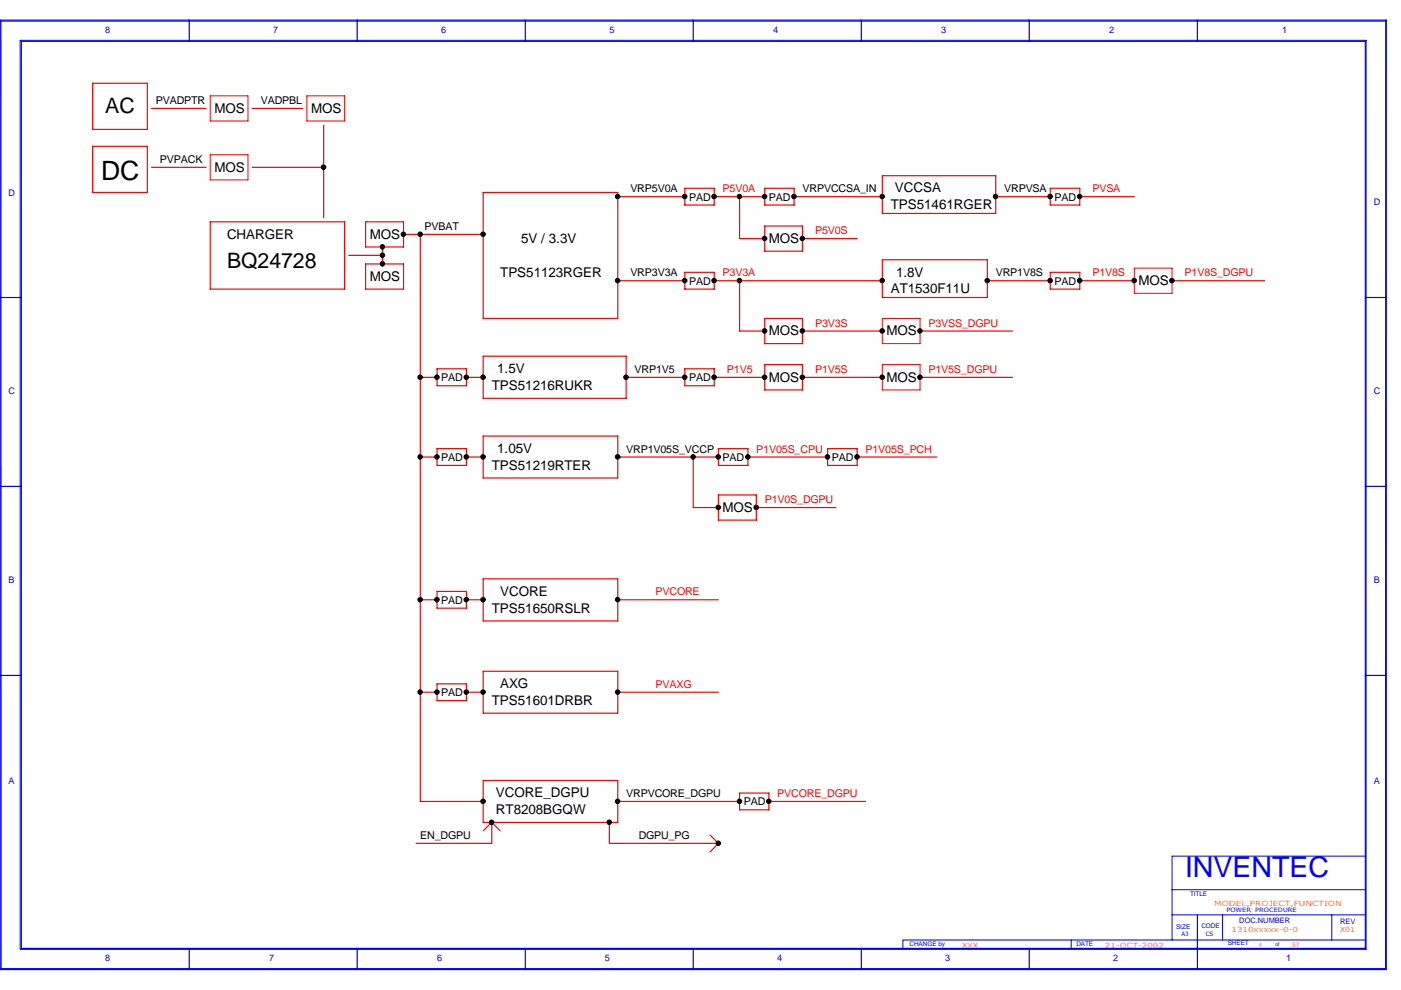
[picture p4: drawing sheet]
<svg xmlns="http://www.w3.org/2000/svg" width="297mm" height="210mm" viewBox="0 0 297 210" stroke-linecap="round" stroke-linejoin="round" font-family="sans-serif">
<g fill="none" stroke="#f00" stroke-width=".25">
<path d="M19.6 17.7h11.6v9.7h-11.6zM19.6 31h11.6v9.8h-11.6zM32.1 35.5h11.6M32.1 23h11.6M53.5 35.5h15.1M53.5 23h10.7M68.6 26.5v19.6M145.2 39.9h6.2v3.6h-6.2zM162.1 39.9h6.3v3.6h-6.3zM187.1 37.3h24v8h-24zM222.7 39.9h6.2v3.6h-6.2zM44.6 47h28.5v14.3h-28.5z"/>
<path d="M74 54.1h7.1M77.5 56h8.1v5.3h-8.1zM77.5 47h8.1v5.4h-8.1zM81.1 52.4v3.6M85.6 49.7h16.8M89.1 49.7v120.2h13.3M102.4 40.8h28.6v26.7h-28.6zM131 41.7h14.2M131 59.5h14.2M145.2 57.7h6.2v3.6h-6.2zM151.4 41.7h10.7M151.4 59.5h35.7"/>
<path d="M156.8 41.7v8.9h5.3M156.8 59.5v10.7h5.3M162.1 47.9h8v5.4h-8zM168.4 41.7h18.7M170.1 50.6h11.6M187.1 55.1h22.2v8h-22.2zM209.3 59.5h13.4M211.1 41.7h11.6M222.7 57.7h6.2v3.6h-6.2zM228.9 41.7h11.6M228.9 59.5h11.6M248.5 59.5h19.6"/>
<path d="M92.7 78.2h6.2v3.6h-6.2zM102.4 75.5h30.4v9h-30.4zM145.2 78.2h6.2v3.6h-6.2zM162.1 67.5h8v5.4h-8zM162.1 77.3h8v5.4h-8zM170.1 70.2h17M195.1 70.2h19.6M89.1 80h3.6M89.1 96.9h3.6M92.7 95.1h6.2v3.6h-6.2zM98.9 80h3.5M98.9 96.9h3.5"/>
<path d="M102.4 92.5h28.6v8.8h-28.6zM131 96.9h21.3M132.8 80h12.4M147 96.9v10.7h5.3M151.4 80h10.7M152.3 95.1h6.3v3.6h-6.3zM158.6 96.9h16.9M170.1 80h17M175.5 95.1h6.2v3.6h-6.2zM181.7 96.9h16.9M195.1 80h19.6M152.3 104.9h8.1v5.4h-8.1z"/>
<path d="M160.4 107.6h16.8M89.1 127.2h3.6M92.7 125.4h6.2v3.5h-6.2zM98.9 127.2h3.5M102.4 122.7h28.6v9h-28.6zM131 127.2h21.3M89.1 146.8h3.6M92.7 145h6.2v3.5h-6.2zM98.9 146.8h3.5M102.4 142.3h28.6v8.9h-28.6zM131 146.8h21.3M102.4 165.5h28.6v8.9h-28.6z"/>
<path d="M104.3 174.4v4.4h-16.1M104.3 174.4l-1.9 1.7M104.3 174.4l1.7 1.7M129.2 174.4v4.4h23.1M131 169.9h25.8M150.5 177l1.8 1.8M152.3 178.8l-1.8 1.8M156.8 168.1h6.2v3.6h-6.2zM163 169.9h20.5"/>
</g>
<path d="M44.6 20.3h8v5.4h-8zM44.6 32.8h8v5.3h-8zM65.1 20.3h8v5.4h-8zM240.5 56.9h8v5.3h-8zM187.1 67.5h8v5.4h-8zM187.1 77.3h8v5.4h-8z" fill="none" stroke="#f00" stroke-width=".21"/>
<g fill="none" stroke="#00f" stroke-width=".21">
<path d="M.2 4.4l.1 201M.3 4.5h293.4M293.8 4.5l-.1 200.9h-293.4M191.4 199.3v1.8M191.5 199.3h98M227.1 199.3v1.8M248.5 181.5v17.8M248.5 194h41M248.5 188.6h41M248.6 181.5h41M259.2 194v5.3M282.4 194v5.3"/>
<path d="M4.3 201.3v-192.7h285.3v192.7h-285.3"/>
</g>
<g fill="none" stroke="#00f" stroke-width=".25">
<path d="M0 4.3h293.9v201.3h-293.9zM4.5 8.8h285v192.3h-285zM40.1 4.3v4.5M75.7 4.3v4.5M111.4 4.3v4.5M147 4.3v4.5M182.6 4.3v4.5M218.2 4.3v4.5M253.9 4.3v4.5M0 63.1h4.5M289.5 63.1h4.4M0 103.1h4.5"/>
<path d="M289.5 103.1h4.4M0 143.2h4.5M289.5 143.2h4.4M253.9 194v11.6M40.1 201.1v4.5M75.7 201.1v4.5M111.4 201.1v4.5M147 201.1v4.5M182.6 201.1v4.5M218.2 201.1v4.5"/>
</g>
<g fill="#000">
<circle cx="68.6" cy="35.4" r=".49"/>
<circle cx="81.1" cy="55.9" r=".49"/>
<circle cx="81.1" cy="52.3" r=".49"/>
<circle cx="81.1" cy="54.1" r=".49"/>
<circle cx="85.5" cy="49.7" r=".49"/>
<circle cx="89.1" cy="49.7" r=".49"/>
<circle cx="102.4" cy="49.7" r=".49"/>
<circle cx="131" cy="41.7" r=".49"/>
<circle cx="131" cy="59.5" r=".49"/>
<circle cx="145.2" cy="59.5" r=".49"/>
<circle cx="145.2" cy="41.7" r=".49"/>
<circle cx="151.4" cy="59.5" r=".49"/>
<circle cx="151.4" cy="41.7" r=".49"/>
<circle cx="156.8" cy="59.5" r=".49"/>
<circle cx="156.8" cy="41.7" r=".49"/>
<circle cx="162.1" cy="50.6" r=".49"/>
<circle cx="162.1" cy="41.7" r=".49"/>
<circle cx="168.3" cy="41.7" r=".49"/>
<circle cx="170.1" cy="50.6" r=".49"/>
<circle cx="187" cy="59.5" r=".49"/>
<circle cx="187" cy="41.7" r=".49"/>
<circle cx="209.3" cy="59.5" r=".49"/>
<circle cx="211.1" cy="41.7" r=".49"/>
<circle cx="222.6" cy="59.5" r=".49"/>
<circle cx="222.6" cy="41.7" r=".49"/>
<circle cx="228.9" cy="41.7" r=".49"/>
<circle cx="228.9" cy="59.5" r=".49"/>
<circle cx="240.5" cy="59.5" r=".49"/>
<circle cx="248.5" cy="59.5" r=".49"/>
<circle cx="89.1" cy="80" r=".49"/>
<circle cx="92.6" cy="80" r=".49"/>
<circle cx="98.9" cy="80" r=".49"/>
<circle cx="102.4" cy="80" r=".49"/>
<circle cx="132.7" cy="80" r=".49"/>
<circle cx="145.2" cy="80" r=".49"/>
<circle cx="151.4" cy="80" r=".49"/>
<circle cx="162.1" cy="70.2" r=".49"/>
<circle cx="162.1" cy="80" r=".49"/>
<circle cx="170.1" cy="80" r=".49"/>
<circle cx="170.1" cy="70.2" r=".49"/>
<circle cx="187" cy="80" r=".49"/>
<circle cx="187" cy="70.2" r=".49"/>
<circle cx="195" cy="70.2" r=".49"/>
<circle cx="195" cy="80" r=".49"/>
<circle cx="89.1" cy="96.9" r=".49"/>
<circle cx="92.6" cy="96.9" r=".49"/>
<circle cx="98.9" cy="96.9" r=".49"/>
<circle cx="102.4" cy="96.9" r=".49"/>
<circle cx="131" cy="96.9" r=".49"/>
<circle cx="147" cy="96.9" r=".49"/>
<circle cx="152.3" cy="96.9" r=".49"/>
<circle cx="158.6" cy="96.9" r=".49"/>
<circle cx="175.4" cy="96.9" r=".49"/>
<circle cx="181.7" cy="96.9" r=".49"/>
<circle cx="152.3" cy="107.6" r=".49"/>
<circle cx="160.3" cy="107.6" r=".49"/>
<circle cx="89.1" cy="127.1" r=".49"/>
<circle cx="92.6" cy="127.1" r=".49"/>
<circle cx="98.9" cy="127.1" r=".49"/>
<circle cx="102.4" cy="127.1" r=".49"/>
<circle cx="131" cy="127.1" r=".49"/>
<circle cx="89.1" cy="146.7" r=".49"/>
<circle cx="92.6" cy="146.7" r=".49"/>
<circle cx="98.9" cy="146.7" r=".49"/>
<circle cx="102.4" cy="146.7" r=".49"/>
<circle cx="131" cy="146.7" r=".49"/>
<circle cx="102.4" cy="169.9" r=".49"/>
<circle cx="104.2" cy="174.3" r=".49"/>
<circle cx="129.2" cy="174.3" r=".49"/>
<circle cx="131" cy="169.9" r=".49"/>
<circle cx="152.3" cy="178.8" r=".49"/>
<circle cx="156.8" cy="169.9" r=".49"/>
<circle cx="163" cy="169.9" r=".49"/>
</g>
<g fill="none" stroke="#000" stroke-width=".21">
<circle cx="68.6" cy="35.4" r=".49"/>
<circle cx="81.1" cy="55.9" r=".49"/>
<circle cx="81.1" cy="52.3" r=".49"/>
<circle cx="81.1" cy="54.1" r=".49"/>
<circle cx="85.5" cy="49.7" r=".49"/>
<circle cx="89.1" cy="49.7" r=".49"/>
<circle cx="102.4" cy="49.7" r=".49"/>
<circle cx="131" cy="41.7" r=".49"/>
<circle cx="131" cy="59.5" r=".49"/>
<circle cx="145.2" cy="59.5" r=".49"/>
<circle cx="145.2" cy="41.7" r=".49"/>
<circle cx="151.4" cy="59.5" r=".49"/>
<circle cx="151.4" cy="41.7" r=".49"/>
<circle cx="156.8" cy="59.5" r=".49"/>
<circle cx="156.8" cy="41.7" r=".49"/>
<circle cx="162.1" cy="50.6" r=".49"/>
<circle cx="162.1" cy="41.7" r=".49"/>
<circle cx="168.3" cy="41.7" r=".49"/>
<circle cx="170.1" cy="50.6" r=".49"/>
<circle cx="187" cy="59.5" r=".49"/>
<circle cx="187" cy="41.7" r=".49"/>
<circle cx="209.3" cy="59.5" r=".49"/>
<circle cx="211.1" cy="41.7" r=".49"/>
<circle cx="222.6" cy="59.5" r=".49"/>
<circle cx="222.6" cy="41.7" r=".49"/>
<circle cx="228.9" cy="41.7" r=".49"/>
<circle cx="228.9" cy="59.5" r=".49"/>
<circle cx="240.5" cy="59.5" r=".49"/>
<circle cx="248.5" cy="59.5" r=".49"/>
<circle cx="89.1" cy="80" r=".49"/>
<circle cx="92.6" cy="80" r=".49"/>
<circle cx="98.9" cy="80" r=".49"/>
<circle cx="102.4" cy="80" r=".49"/>
<circle cx="132.7" cy="80" r=".49"/>
<circle cx="145.2" cy="80" r=".49"/>
<circle cx="151.4" cy="80" r=".49"/>
<circle cx="162.1" cy="70.2" r=".49"/>
<circle cx="162.1" cy="80" r=".49"/>
<circle cx="170.1" cy="80" r=".49"/>
<circle cx="170.1" cy="70.2" r=".49"/>
<circle cx="187" cy="80" r=".49"/>
<circle cx="187" cy="70.2" r=".49"/>
<circle cx="195" cy="70.2" r=".49"/>
<circle cx="195" cy="80" r=".49"/>
<circle cx="89.1" cy="96.9" r=".49"/>
<circle cx="92.6" cy="96.9" r=".49"/>
<circle cx="98.9" cy="96.9" r=".49"/>
<circle cx="102.4" cy="96.9" r=".49"/>
<circle cx="131" cy="96.9" r=".49"/>
<circle cx="147" cy="96.9" r=".49"/>
<circle cx="152.3" cy="96.9" r=".49"/>
<circle cx="158.6" cy="96.9" r=".49"/>
<circle cx="175.4" cy="96.9" r=".49"/>
<circle cx="181.7" cy="96.9" r=".49"/>
<circle cx="152.3" cy="107.6" r=".49"/>
<circle cx="160.3" cy="107.6" r=".49"/>
<circle cx="89.1" cy="127.1" r=".49"/>
<circle cx="92.6" cy="127.1" r=".49"/>
<circle cx="98.9" cy="127.1" r=".49"/>
<circle cx="102.4" cy="127.1" r=".49"/>
<circle cx="131" cy="127.1" r=".49"/>
<circle cx="89.1" cy="146.7" r=".49"/>
<circle cx="92.6" cy="146.7" r=".49"/>
<circle cx="98.9" cy="146.7" r=".49"/>
<circle cx="102.4" cy="146.7" r=".49"/>
<circle cx="131" cy="146.7" r=".49"/>
<circle cx="102.4" cy="169.9" r=".49"/>
<circle cx="104.2" cy="174.3" r=".49"/>
<circle cx="129.2" cy="174.3" r=".49"/>
<circle cx="131" cy="169.9" r=".49"/>
<circle cx="152.3" cy="178.8" r=".49"/>
<circle cx="156.8" cy="169.9" r=".49"/>
<circle cx="163" cy="169.9" r=".49"/>
</g>
<text font-size="6.1" fill="#00f" x="251.2" y="186">INVENTEC</text>
<text font-size="5.6" x="21.4" y="38.1">DC</text>
<g font-size="4.5">
<text x="22.3" y="23.9">AC</text>
<text x="48.1" y="56.9">BQ24728</text>
</g>
<g font-size="2.8">
<text x="45.5" y="23.9">MOS</text>
<text x="66" y="23.9">MOS</text>
<text x="45.5" y="36.4">MOS</text>
<text x="189.7" y="40.8">VCCSA</text>
<text x="188.8" y="44.4">TPS51461RGER</text>
<text x="48.1" y="50.6">CHARGER</text>
<text x="78.4" y="50.6">MOS</text>
<text x="110.5" y="51.5">5V / 3.3V</text>
<text x="163" y="51.5">MOS</text>
<text x="78.4" y="59.5">MOS</text>
<text x="106" y="58.6">TPS51123RGER</text>
<text x="190" y="58.6">1.8V</text>
<text x="188.8" y="62.2">AT1530F11U</text>
<text x="241.4" y="60.4">MOS</text>
<text x="163" y="71.1">MOS</text>
<text x="188" y="71.1">MOS</text>
<text x="104.3" y="82.7">TPS51216RUKR</text>
<text x="105.4" y="79.1">1.5V</text>
<text x="163" y="80.9">MOS</text>
<text x="188" y="80.9">MOS</text>
<text x="104.3" y="99.6">TPS51219RTER</text>
<text x="105.4" y="96">1.05V</text>
<text x="153.2" y="108.5">MOS</text>
<text x="104.3" y="129.9">TPS51650RSLR</text>
<text x="106" y="126.3">VCORE</text>
<text x="104.3" y="149.4">TPS51601DRBR</text>
<text x="106" y="145.9">AXG</text>
<text x="105.2" y="172.6">RT8208BGQW</text>
<text x="105.2" y="169">VCORE_DGPU</text>
</g>
<g font-size="2.3">
<text x="33" y="22.1">PVADPTR</text>
<text x="55.3" y="22.1">VADPBL</text>
<text x="33.9" y="34.5">PVPACK</text>
<text x="133.6" y="40.8">VRP5V0A</text>
<text x="170.1" y="40.8">VRPVCCSA_IN</text>
<text x="212.9" y="40.8">VRPVSA</text>
<text x="146.1" y="42.5">PAD</text>
<text x="163" y="42.5">PAD</text>
<text x="223.6" y="42.5">PAD</text>
<text x="90" y="48.8">PVBAT</text>
<text x="133.6" y="58.6">VRP3V3A</text>
<text x="211.1" y="58.6">VRP1V8S</text>
<text x="146.1" y="60.4">PAD</text>
<text x="223.6" y="60.4">PAD</text>
<text x="93.6" y="80.9">PAD</text>
<text x="134.5" y="79">VRP1V5</text>
<text x="146.1" y="80.9">PAD</text>
<text x="132.8" y="96">VRP1V05S_VCCP</text>
<text x="93.6" y="97.7">PAD</text>
<text x="153.2" y="97.7">PAD</text>
<text x="176.4" y="97.7">PAD</text>
<text x="93.6" y="128">PAD</text>
<text x="93.6" y="147.6">PAD</text>
<text x="132.8" y="169">VRPVCORE_DGPU</text>
<text x="157.7" y="170.8">PAD</text>
<text x="89.1" y="177.9">EN_DGPU</text>
<text x="135.4" y="177.9">DGPU_PG</text>
</g>
<g font-size="2.3" fill="#f00">
<text x="153.2" y="40.8">P5V0A</text>
<text x="231.6" y="40.8">PVSA</text>
<text x="172.8" y="49.7">P5V0S</text>
<text x="153.2" y="58.6">P3V3A</text>
<text x="231.6" y="58.6">P1V8S</text>
<text x="251.2" y="58.6">P1V8S_DGPU</text>
<text x="172.8" y="69.3">P3V3S</text>
<text x="196.8" y="69.3">P3VSS_DGPU</text>
<text x="154.1" y="79">P1V5</text>
<text x="172.8" y="79">P1V5S</text>
<text x="196.8" y="79">P1V5S_DGPU</text>
<text x="160.4" y="96">P1V05S_CPU</text>
<text x="183.5" y="96">P1V05S_PCH</text>
<text x="162.1" y="106.7">P1V0S_DGPU</text>
<text x="139" y="126.2">PVCORE</text>
<text x="139" y="145.8">PVAXG</text>
<text x="164.8" y="169">PVCORE_DGPU</text>
</g>
<g font-size="1.9" fill="#00f">
<text x="22.3" y="6.9">8</text>
<text x="58" y="6.9">7</text>
<text x="93.6" y="6.9">6</text>
<text x="129.2" y="6.9">5</text>
<text x="163.9" y="6.9">4</text>
<text x="199.5" y="6.9">3</text>
<text x="235.2" y="6.9">2</text>
<text x="271.8" y="6.9">1</text>
<text x="1.8" y="41.7">D</text>
<text x="291.2" y="43.4">D</text>
<text x="1.8" y="83.5">C</text>
<text x="291.2" y="83.5">C</text>
<text x="1.8" y="123.6">B</text>
<text x="291.2" y="123.6">B</text>
<text x="1.8" y="166.3">A</text>
<text x="291.2" y="166.3">A</text>
<text x="22.3" y="203.7">8</text>
<text x="57.1" y="203.7">7</text>
<text x="92.7" y="203.7">6</text>
<text x="128.3" y="203.7">5</text>
<text x="164.8" y="203.7">4</text>
<text x="200.4" y="203.7">3</text>
<text x="236" y="203.7">2</text>
<text x="272.7" y="203.7">1</text>
</g>
<g font-size="1.6" fill="#00f">
<text x="262.8" y="195.8">DOC.NUMBER</text>
<text x="284.1" y="195.9">REV</text>
</g>
<g font-size="1.5" fill="#ff8c00">
<text x="257.4" y="192.2">MODEL,PROJECT,FUNCTION</text>
<text x="261.1" y="197.5">1310xxxxx-0-0</text>
<text x="284.1" y="197.5">X01</text>
<text x="204" y="201.1">XXX</text>
<text x="234.3" y="201.1">21-OCT-2002</text>
</g>
<g font-size="1.4" fill="#00f">
<text x="252.3" y="189.9">TITLE</text>
<text x="249.3" y="197">SIZE</text>
<text x="254.7" y="196.8">CODE</text>
<text x="192.8" y="200.6">CHANGE by</text>
<text x="228.2" y="200.6">DATE</text>
<text x="260.3" y="200.4">SHEET</text>
</g>
<g font-size="1.3" fill="#00f">
<text x="260" y="193.4">POWER PROCEDURE</text>
<text x="250.5" y="198.5">A3</text>
<text x="255.6" y="198.4">CS</text>
</g>
<g font-size="1.3" fill="#ff8c00">
<text x="266.9" y="200.7">4</text>
<text x="274" y="200.7">57</text>
</g>
<text font-size="1.1" fill="#00f" x="270.4" y="200.6">of</text>
</svg>
